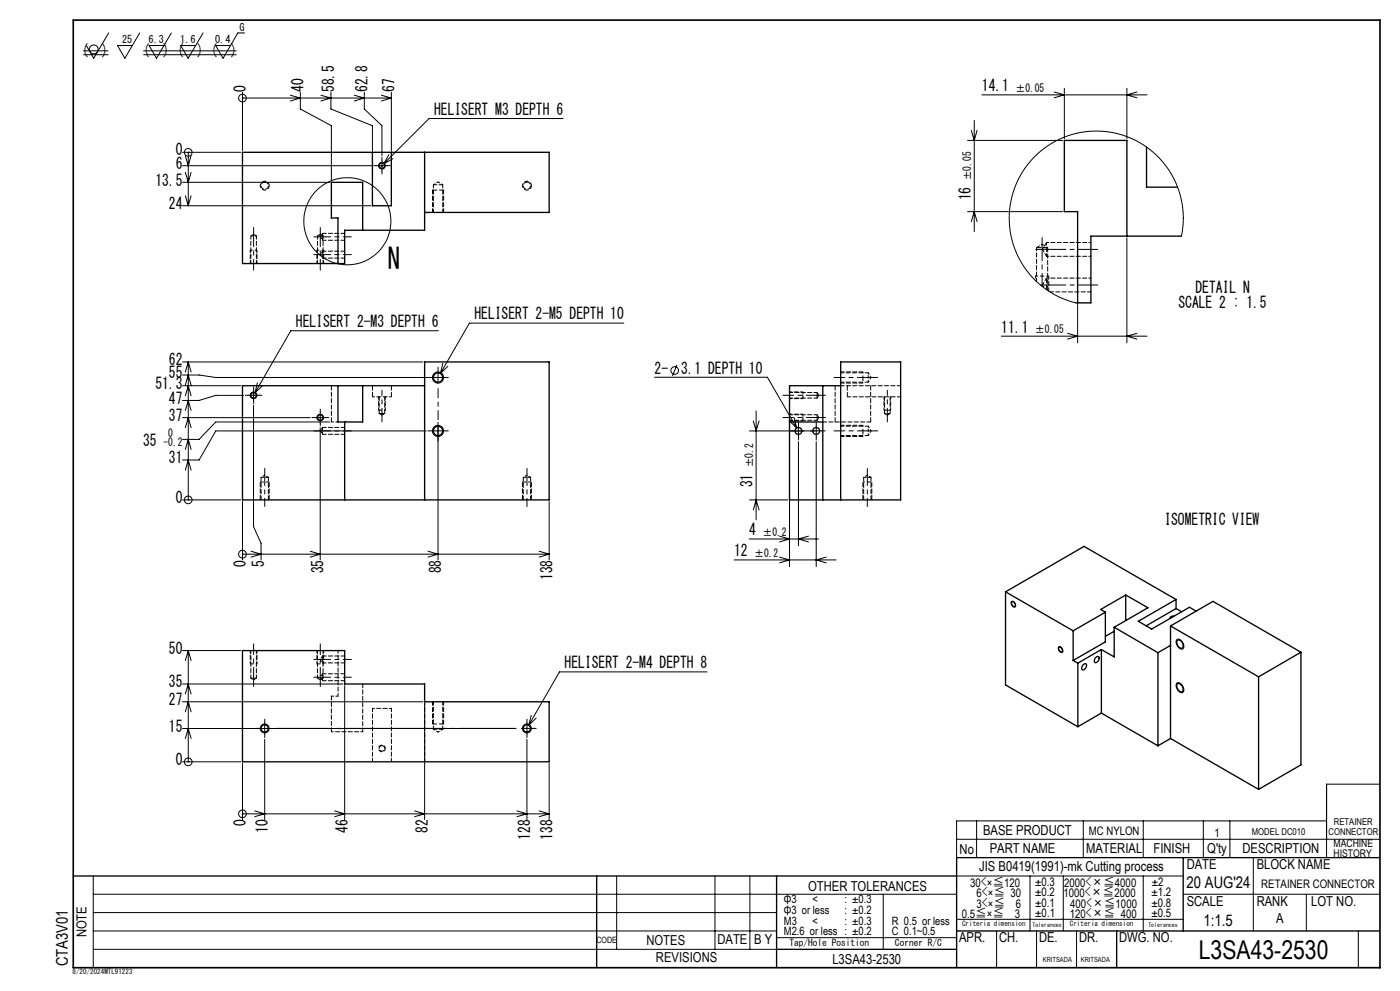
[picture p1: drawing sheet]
<svg xmlns="http://www.w3.org/2000/svg" width="420mm" height="297mm" viewBox="0 0 420 297" stroke-linecap="round" stroke-linejoin="round" font-family="sans-serif">
<g fill="none" stroke="#000" stroke-width=".3">
<path d="M25 15.2h7.4M25 16.4h7.4M32.6 9.9l-4.5 7.6-2.2-3.9M41.9 9.9l-4.4 7.6-2.3-3.9h4.5M43.1 15.2h27.8M43.1 16.4h27.8M51.4 9.9l-4.4 7.6-2.3-3.9h4.5M60.9 9.9l-4.5 7.6-2.2-3.9h4.5M73.4 9.9h-2l-4.5 7.6-2.2-3.9h4.4M72.7 29.4h.1M72.7 27.7v17.5M72.7 29.4h44.7"/>
<path d="M87.1 28.5l3 .9-3 .9M90.1 27.7v5l9.3 5v16.4M96.3 28.5l3 .9-3 .9M99.3 27.7v5l12.4 5v7.5M106.3 28.5l3 .9-3 .9M109.3 27.7v5l5.3 5v9M114.4 28.5l3 .9M117.4 27.7v17.5M117.4 29.4l-3 .9M168.9 35.5h-40.2l-13.6 13.6M291.4 39.1l.9 3 .8-3M292.3 36.1v33.3"/>
<path d="M294.6 28.4h49.5M316.3 27.6l3 .8-3 .9M319.3 26.5v15.1M338.1 26.5v15.1M341.1 27.6l-3 .8 3 .9M54.8 49.7h56.8M54.8 45.6h17.4M54.8 54.6h44.1M55.6 46.7l.9 3 .8-3M55.6 58.7l.9 3M55.6 51.6l.9 3 .8-3M56.5 45.6v16.1"/>
<path d="M56.5 45.6h.1M57.3 58.7l-.8 3M112.9 49.7h3.3M114.6 48v3.3M116.7 46.4l-1.6 2.7M117.9 47.6l-2.8 1.5M290.3 42.1h28.5M54.8 61.7h56.4M290.3 63.4h28.5M291.4 66.4l.9-3 .8 3M338.1 71.3v31.5M354.4 70.8l.5-3.4v-4l-.6-4.2-1.3-3.9-1.8-3.4-2.2-3.2-2.6-2.7-2.4-1.9-3.2-1.9-3.5-1.6-4-1-4.3-.3-3.4 .2-3.8 .7-3.1 1.1-3.7 1.9-2.9 2.1-3.1 3.1-2.1 2.9-1.6 2.9-1.6 4.2-.7 3.2-.2 4 .3 4.1 .9 3.6 1.2 3.1 2 3.6 2.8 3.4 2.2 2.1 3.1 2.2 3.4 1.8 4 1.3"/>
<path d="M131.5 99.1h-44.3l-10.7 18.7M187.1 96.8h-46.3l-8.7 15.1M320.3 99.9l3 .8-3 .9M323.3 91.3v11.5M341.1 99.9l-3 .8 3 .9M54.8 112.4h4.9l5 .7h68.4M54.8 108.5h72.1M54.8 115.6h17.4M55.6 118.6l.9-3 .8 3M55.6 115.4l.9-3 .8 3M56.5 108.5v41.3M56.5 108.5l.8 3"/>
<path d="M56.5 108.5l-.9 3M73.1 118.5h-8.4l-5 1.5h-4.9M77.2 114.7l-.7 3.1M78.7 115.6l-2.2 2.2M131.4 111.5v3.3M132.9 108.9l-.8 3M134.3 109.8l-2.2 2.1M196.4 113.1h33.8l8.8 15.2M203.1 109.4l-1.3 3.3M300.4 100.7h43.7M54.8 125.2h38.3M55.6 134.7l.9-3 .8 3"/>
<path d="M55.6 128.2l.9-3 .8 3M55.6 123l.9-3 .8 3M76.1 121.5v36.3l2.2 5v5M94.4 125.2h3.3M96.1 123.5v3.3M96.1 128.2v39.6M98.9 126.5h-34.2l-5 5.2h-4.9M127.8 129.1h-63.1l-5 8.8h-4.9M131.4 126.6v41.2M224.9 129.1h19.5M226 126.1l.8 3 .9-3M226.8 123.2v32.6"/>
<path d="M236.7 126.1l2.3 2.2M238.3 125.2l.7 3.1M239.5 127.5v3.3M239.5 132.4v31.1M244.9 132.4v37.4M54.8 149.8h17.4M55.6 140.9l.9-3 .8 3M56.5 149.8h.1M72.7 150.3v17.5M164.7 150.3v17.5M224.9 149.8h11.5M226 152.8l.8-3 .9 3"/>
<path d="M236.9 150.3v19.5M72.7 166.1h.1M72.7 166.1h92M75.3 165.2l3 .9-3 .9M93.1 165.2l3 .9-3 .9M128.4 165.2l3 .9-3 .9M161.7 165.2l3 .9M164.7 166.1l-3 .9M220.2 167.8h30.7M224.8 161.5h20.7M233.9 160.7l3 .8-3 .9M233.9 167l3 .8-3 .9"/>
<path d="M242.5 160.7l-3 .8 3 .9M247.9 167l-3 .8 3 .9M54.8 195h17.4M56.5 195v33.3M56.5 195l.8 3M56.5 195l-.9 3M303.4 180.3a1.02 1.02 0 0 1 1.1 .5 1.02 1.02 0 0 1-.1 1.2 1.27 1.27 0 0 1-1-1.7zM317.5 193.9a1.01 1.01 0 0 1 1.2 .5 1.01 1.01 0 0 1-.1 1.2 1.27 1.27 0 0 1-1.1-1.7zM352.2 184.6l-.8 .1-.4 .3v.3M353.2 191.6a1.92 1.92 0 0 1 1.6 2.9 1.92 1.92 0 0 1-1.6-2.9zM54.8 218.3h100M54.8 210.3h72.1"/>
<path d="M54.8 205h48.1M55.6 213.3l.9-3 .8 3M55.6 208l.9-3 .8 3M79.4 216.6v3.4M103.4 205.5v40.1M127.4 210.8v34.8M159.4 214.3l-.8 3.1M160.9 215.2l-2.3 2.2M212.1 201.4h-44.2l-9.3 16M353.2 204.6a1.94 1.94 0 0 1 1.6 2.9 1.92 1.92 0 0 1-1.6-2.9zM54.8 228.3h17.4M55.6 221.3l.9-3 .8 3"/>
<path d="M56.5 228.3h.1M72.7 228.8v16.8M79.4 221.6v24M158.1 221.6v24M164.7 228.8v16.8M414 235h-16v22M72.7 243.9h.1M72.7 243.9h92M76.4 243l3 .9-3 .9M100.4 243l3 .9-3 .9M124.4 243l3 .9-3 .9M155.1 243l3 .9-3 .9"/>
<path d="M161.7 243l3 .9M164.7 243.9l-3 .9M287 251.5h127M293 246v11M325 246v11M343 246v11M361 246v11M369 246v11M376 257v22M398 246h-111v11M28 279h205M28 268h259"/>
<path d="M28 273.5h205M28 262.5v27.5M185 262.5v22M214.5 262.5v22M225 262.5v22M265 268v16.5M287 275.5h68M287 262.5h68M299 279v11M309 262.5v16.5M311 279v11M319 262.5v16.5"/>
<path d="M323 279v11M343 262.5v16.5M355 268h59M391.9 268v11M407.5 279v11M28 284.5h205M233 281h54"/>
<circle cx="28.1" cy="14.8" r="1.33"/>
<circle cx="72.7" cy="29.4" r="1.16"/>
<circle cx="56.5" cy="45.7" r="1.15"/>
<circle cx="114.6" cy="49.7" r="1.01"/>
<circle cx="104.2" cy="66.3" r="13.1"/>
<circle cx="76.1" cy="118.5" r="1"/>
<circle cx="131.4" cy="113.1" r="1.66"/>
<circle cx="202.4" cy="111" r="1.15"/>
<circle cx="96.1" cy="125.1" r="1"/>
<circle cx="131.4" cy="129.1" r="1.67"/>
<circle cx="56.5" cy="149.8" r="1.15"/>
<circle cx="72.7" cy="166.1" r="1.17"/>
<circle cx="79.4" cy="218.3" r="1.33"/>
<circle cx="158.1" cy="218.3" r="1.33"/>
<circle cx="56.5" cy="228.3" r="1.16"/>
<circle cx="72.7" cy="243.9" r="1.16"/>
</g>
<path d="M80.8 55.6a1.33 1.33 0 0 0-2-1.1 1.33 1.33 0 0 0-.1 2.2 1.33 1.33 0 0 0 2-.9l.1-.2M159.4 55.6a1.33 1.33 0 0 0-1.9-1.1 1.33 1.33 0 0 0-.2 2.2 1.33 1.33 0 0 0 2.1-.9v-.2M240.9 118.8v.7M240.9 125.5v.6M265.9 122.9h-.7M78.1 144.5h2.7M156.8 144.5h2.6" fill="none" stroke="#000" stroke-width=".3" stroke-dasharray="1.3 .6" stroke-dashoffset=".3" stroke-linecap="butt"/>
<path d="M115.5 122.9h-1.9M77 199h-1.9M97 199h-1.9" fill="none" stroke="#000" stroke-width=".3" stroke-dasharray="1.3 .6" stroke-dashoffset="1" stroke-linecap="butt"/>
<path d="M240.9 117.5v1M240.9 124.1v1M267.2 122.9h-1M260.6 144.5h.9" fill="none" stroke="#000" stroke-width=".3" stroke-dasharray="1.3 .6" stroke-dashoffset=".5" stroke-linecap="butt"/>
<path d="M258.9 144.5h1.3" fill="none" stroke="#000" stroke-width=".3" stroke-dasharray="1.3 .6" stroke-dashoffset=".7" stroke-linecap="butt"/>
<path d="M75.1 75h2M95.1 75h2M310.7 82.7h3.9M258.9 113.6v1.2M258.9 129.6v1.2" fill="none" stroke="#000" stroke-width=".3" stroke-dasharray="1.3 .6" stroke-dashoffset=".6" stroke-linecap="butt"/>
<path d="M258.9 111.5v1.6M258.9 127.5v1.6" fill="none" stroke="#000" stroke-width=".3" stroke-dasharray="1.3 .6" stroke-dashoffset=".8" stroke-linecap="butt"/>
<path d="M115.6 224.3a1 1 0 0 0-1.5-.9 1 1 0 0 0-.1 1.7 1 1 0 0 0 1.6-.7v-.1" fill="none" stroke="#000" stroke-width=".3" stroke-dasharray="1.3 .6" stroke-dashoffset=".4" stroke-linecap="butt"/>
<path d="M129.8 57h3.3M133 217h-3.2" fill="none" stroke="#000" stroke-width=".3" stroke-dasharray="1.3 .6" stroke-dashoffset="-.1" stroke-linecap="butt"/>
<g fill="none" stroke="#000" stroke-width=".3" stroke-dasharray="30.5 1.3 1.3 1.3">
<path d="M112.9 49.6h-.8M114.6 48v-.9M114.6 51.3v.8M116.3 49.6h.8M76.1 70.7v-2.5M96.1 70.7v-2.5M96.8 71h-2.7M96.8 76.3h-2.7M312.6 74.2v-3M314 74.7h-3.3M314 85.4h-1.8M74.4 118.5h-.8"/>
<path d="M76.1 118.5v-1.7M76.1 118.5h-1.7M76.1 118.5v1.6M76.1 118.5h1.7M76.1 116.8v-.8M77.8 118.5h.8M129.8 113.1h-1.4M131.4 111.5v-1.4M133.1 113.1h1.4M245.1 118.5h2.5M260.5 113.1h2.8M76.1 120.1v.9"/>
<path d="M94.4 125.1h-.8M96.1 123.5v-.9M96.1 126.8v.8M96.8 129.1h-2.7M97.8 125.1h.8M114.6 123.9v2.5M129.8 129.1h-1.4M131.4 129.1v-1.6M131.4 129.1h-1.6M131.4 129.1v1.7M131.4 129.1h1.7M131.4 130.8v1.4"/>
<path d="M133.1 129.1h1.4M237.9 129.1h-1.1M239.5 127.5v-1.1M239.5 130.8v1M244.9 129.1v-1.6M244.9 129.1h-1.7M244.9 129.1v1.7M244.9 129.1h1.6M244.9 127.5v-1.1M244.9 130.8v1M245.1 125.1h2.5M246.5 129.1h1.1"/>
<path d="M260.5 129.1h2.8M266.2 123.9v2.5M79.4 143.1v-2.7M158.1 143.1v-2.7M260.2 143.1v-2.7M96.8 197.6h-2.7M76.1 203.2v2.5M77.8 218.3h-1.1M79.4 216.6v-1.1M79.4 220v1.1M96.1 203.2v2.5M96.8 203h-2.7"/>
<path d="M158.1 218.3v-1.7M158.1 218.3h-1.7M158.1 218.3v1.7M158.1 218.3h1.7M158.1 216.6v-1.1M158.1 220v1.1M159.8 218.3h1.1"/>
</g>
<path d="M131.4 125.8v-9.3" fill="none" stroke="#000" stroke-width=".3" stroke-dasharray="30.5 1.3 1.3 1.3" stroke-dashoffset="27.7"/>
<g fill="none" stroke="#000" stroke-width=".3" stroke-dasharray="1.3 .6" stroke-dashoffset="-.1">
<path d="M314.3 74.2h-3.3M314 83.3v3.5M314.3 87v-12.8M111.8 118.9v-3.3M117.4 118.9v-3.3M254.2 118.9v-3.3M78.1 144.5v5.3M80.8 149.8v-5.3M156.8 144.5v5.3M159.4 149.8v-5.3M258.9 144.5v5.3M261.5 149.8v-5.3"/>
<path d="M114.6 223.5a.83 .83 0 0 1 .8 1.1 .83 .83 0 0 1-1.4 .3 .83 .83 0 0 1 .3-1.4h.3"/>
</g>
<g fill="none" stroke="#000" stroke-width=".3" stroke-dasharray="1.3 .6">
<path d="M129.8 57h.1M75.1 75h.1M95.1 75h.1M310.6 82.7h.1M113.8 118.9v5M240.9 118.5v.3M258.9 113.1v.5M265.4 118.9v5M99.4 126.5v-10.9M115.4 123.9v-5M115.6 122.9h-.1M240.9 125.1v.4"/>
<path d="M250.5 126.5v-10.9M258.9 129.1v.5M261.2 126.5v-10.9M266.2 122.9h-.3M267 123.9v-5M78.1 144.5h.1M156.8 144.5h.1M260.2 144.5h.4M77.1 199h-.1M97.1 199h-.1M133.1 217h-.1"/>
</g>
<g fill="none" stroke="#000" stroke-width=".3" stroke-dasharray="1.3 .6" stroke-dashoffset=".5">
<path d="M75.1 75v4M76.1 70.2l-.8 .5M76.9 70.7l-.8-.5M77.1 79v-4M95.1 75v4M96.1 70.2l-.8 .5M96.9 70.7l-.8-.5M97.1 79v-4M314 72.7v4.1M312.7 85.4l.5 .9M113.6 118.9v4M236.9 119.5h4"/>
<path d="M240.9 117.5h-4M245.1 119.3l.5-.8M245.6 118.5l-.5-.9M265.2 118.9v4M113.8 123.9l.8 .5M114.6 124.4l.8-.5M115.6 122.9v-4M236.9 126.1h4M240.9 124.1h-4M245.1 126l.5-.9M245.6 125.1l-.5-.8M265.4 123.9l.8 .5"/>
<path d="M266.2 124.4l.8-.5M267.2 122.9v-4M80.5 143.1h-2.2M159.2 143.1h-2.2M261.3 143.1h-2.2M75.1 195v4M77.1 199v-4M95.1 195v4M97.1 199v-4M75.3 203.2l.8 .5M76.1 203.7l.8-.5M95.3 203.2l.8 .5"/>
<path d="M96.1 203.7l.8-.5M101.4 208.6v-13.6"/>
</g>
<g fill="none" stroke="#000" stroke-width=".3" stroke-dasharray="1.3 .6" stroke-dashoffset=".2">
<path d="M129.8 57v6.6M132.8 55.4h-2.8M96.8 72h6.6M96.8 77.3h6.6M103.4 69.9h-6.6M103.4 75.3h-6.6M133.1 63.6v-6.6M315 87.5h12.3M252.2 114.8h6.7M258.9 111.5h-6.7M270.2 115.6h-18M96.8 130.2h6.6"/>
<path d="M103.4 128.1h-6.6M252.2 130.8h6.7M258.9 127.5h-6.7M96.8 198.7h6.6M103.4 196.6h-6.6M96.8 204h6.6M103.4 201.9h-6.6M129.8 210.3v6.7M130 218.6h2.8M133.1 217v-6.7M127.4 228.3v-18"/>
</g>
<g fill="none" stroke="#000" stroke-width=".3" stroke-dasharray="1.3 .6" stroke-dashoffset=".6">
<path d="M96.1 71l.7 1M96.1 76.3l.7 1M96.8 69.9v2.1M96.8 75.3v2M96.8 69.9l-.7 1.1M96.8 75.3l-.7 1M314 76.8h13.3M327.3 72.7h-13.3M310.6 82.7v1.3M327.3 83.3h-13.3M96.1 129.1l.7 1.1M96.8 128.1v2.1"/>
<path d="M96.8 128.1l-.7 1M99.4 126.5h2M79.4 142.4l-1.1 .7M80.5 143.1l-1.1-.7M158.1 142.4l-1.1 .7M159.2 143.1l-1.1-.7M260.2 142.4l-1.1 .7M261.3 143.1l-1.1-.7M96.1 197.6l.7 1.1M96.8 196.6v2.1M96.8 196.6l-.7 1M96.1 203l.7 1"/>
<path d="M96.8 201.9v2.1M96.8 201.9l-.7 1.1M99.4 208.6h2"/>
</g>
<g fill="none" stroke="#000" stroke-width=".3" stroke-dasharray="1.3 .6" stroke-dashoffset=".3">
<path d="M130 55.4v8.2M75.3 70.7v8.3M76.9 79v-8.3M95.3 70.7v8.3M96.9 79v-8.3M132.8 63.6v-8.2M311 74.2v10.1M314.6 87.2v-4.5M236.9 119.3h8.2M245.1 117.6h-8.2M252.2 114.5h8.3M254.2 118.9h16"/>
<path d="M260.5 111.7h-8.3M236.9 126h8.2M245.1 124.3h-8.2M252.2 130.5h8.3M260.5 127.7h-8.3M75.3 195v8.2M95.3 195v8.2M76.9 203.2v-8.2M96.9 203.2v-8.2M117.4 212.3v16M130 210.3v8.3M132.8 218.6v-8.3"/>
<path d="M111.8 228.3v-16"/>
</g>
<path d="M312.6 74.2v11.6" fill="none" stroke="#000" stroke-width=".3" stroke-dasharray="30.5 1.3 1.3 1.3" stroke-dashoffset="26.6"/>
<path d="M314 74.7h15.3M314 85.4h15.3" fill="none" stroke="#000" stroke-width=".3" stroke-dasharray="30.5 1.3 1.3 1.3" stroke-dashoffset="24.7"/>
<path d="M82.8 218.3h72" fill="none" stroke="#000" stroke-width=".3" stroke-dasharray="30.5 1.3 1.3 1.3" stroke-dashoffset="13.5"/>
<path d="M79.4 143.1v8.7M158.1 143.1v8.7M260.2 143.1v8.7" fill="none" stroke="#000" stroke-width=".3" stroke-dasharray="30.5 1.3 1.3 1.3" stroke-dashoffset="28"/>
<path d="M96.8 71h8.6M96.8 76.3h8.6M96.8 129.1h8.6M96.8 197.6h8.6M96.8 203h8.6" fill="none" stroke="#000" stroke-width=".3" stroke-dasharray="30.5 1.3 1.3 1.3" stroke-dashoffset="28.1"/>
<path d="M114.6 123.9v-7M266.2 123.9v-7" fill="none" stroke="#000" stroke-width=".3" stroke-dasharray="30.5 1.3 1.3 1.3" stroke-dashoffset="28.9"/>
<path d="M76.1 70.7v10.3M96.1 70.7v10.3M245.1 118.5h-10.2M260.5 113.1h-10.3M245.1 125.1h-10.2M260.5 129.1h-10.3M76.1 203.2v-10.2M96.1 203.2v-10.2" fill="none" stroke="#000" stroke-width=".3" stroke-dasharray="30.5 1.3 1.3 1.3" stroke-dashoffset="27.3"/>
<g fill="none" stroke="#000" stroke-width=".4">
<path d="M111.7 45.6v16.1h5.7v-16.1M127.4 45.6v23.4h-24v10h-30.7v-33.4h92v18.1h-37.3M344 44.1v12h9.3M108.8 69v-14.4h-9.4v10.7h2v13.7M338.1 70.8v-28.7h-18.8v21.3h4v27.4M354.4 70.8h-27.1v20h-4.6M101.4 115.6v10.9h7.4v-10.9M127.4 115.6h-54.7v34.2h92v-41.3h-37.3v41.3M246.8 115.6v34.2M252.2 115.6h-15.3v34.2h33.3v-41.3h-18v41.3M103.4 126.5v23.3M236.9 126.5h9.9"/>
<path d="M301.7 177.4l20.2 11.7M301.7 177.4l23.5-13.6 27.6 15.9M301.7 177.4v27.9l21.7 12.5M337.7 178.3l6.7 3.8-10.1 5.9M337.7 178.3l-7.5 4.4 1.4 .8M337.7 178.3v7.7M352.8 179.7l-11.3 6.5 4 2.3 11.3-6.5 2 1.2M352.8 179.7v2.7M72.7 195h30.7v10h24v5.3h37.3v18h-92zM303.5 180.4a.91 .91 0 0 1 .9 .4 .91 .91 0 0 1 0 1 1.01 1.01 0 0 1-.9-1.4zM317.7 194a.82 .82 0 0 1 .9 .4 .82 .82 0 0 1-.2 1l-.6-.4-.2-.6zM321.9 189.1v8.8"/>
<path d="M321.9 197.9l1.5 .9M323.4 198.8v19M324.9 199.2l.5-.3a.84 .84 0 0 1 .6 .8 .84 .84 0 0 1-.6 .9l-.5 .2-.3-.2v-.8zM328.7 197.1l.5-.4a.84 .84 0 0 1 .6 .9 .84 .84 0 0 1-.6 .8l-.5 .2-.3-.2v-.8zM330.4 194.7v19M330.4 194.7l-7 4.1M331.6 183.5l-9.7 5.6M331.6 183.5v8.9l-9.7 5.5M334.3 188l13.1 7.6M334.3 188v8.9l-3.9-2.2M334.3 189.2l-2.7 1.5M347.4 195.6v27.9"/>
<path d="M351.2 187.6l12.7-7.4 26.4 15.3M351.2 187.6l26.4 15.2M351.2 187.6v33.7M351.2 193.4l-3.8 2.2M352.1 184.7l-.8 .2-.1 .3M352.8 182.4l-8.9 5.2M352.8 182.4l1.7 .9M353.2 191.9a1.52 1.52 0 0 1 1.5 .6 1.52 1.52 0 0 1 .1 1.6 1.52 1.52 0 0 1-1.5-.5 1.52 1.52 0 0 1-.1-1.7zM390.3 195.5v33.7l-12.7 7.4M390.3 195.5l-12.7 7.3M330.4 213.7l17 9.8M330.4 213.7l-7 4.1"/>
<path d="M353.2 205a1.48 1.48 0 0 1 1.8 1.7l-.2 .5a1.42 1.42 0 0 1-1.8-1.7zM377.6 202.8v33.8M351.2 221.3l26.4 15.3M351.2 221.3l-3.8 2.2M355 257v22M414 257h-127v33M22 262.5h265M179 262.5v27.5M233 262.5v27.5M287 279h127M335 279v11M233 284.5h54"/>
<circle cx="114.6" cy="49.7" r=".82"/>
<circle cx="76.1" cy="118.5" r=".83"/>
<circle cx="131.4" cy="113.1" r="1.39"/>
<circle cx="96.1" cy="125.1" r=".83"/>
<circle cx="131.4" cy="129.1" r="1.39"/>
<circle cx="239.5" cy="129.1" r="1.04"/>
<circle cx="244.8" cy="129.1" r="1.04"/>
<circle cx="79.4" cy="218.3" r="1.1"/>
<circle cx="158.1" cy="218.3" r="1.11"/>
</g>
<path d="M22 6h392v284h-392z" fill="none" stroke="#000" stroke-width=".5"/>
<path d="M111.8 118.9h5.6M260.5 113.1v-1.4M260.5 114.5v-1.4M260.5 129.1v-1.4M260.5 130.5v-1.4M108.8 219.3h-9.4M111.8 212.3h5.6" fill="none" stroke="#000" stroke-width=".3" stroke-dasharray="1.3 .6" stroke-dashoffset=".7"/>
<path d="M312.7 74.7l1.3 2.1M314 72.7l-1.3 2M314 83.3l-1.3 2.1M245.1 118.5v-.9M245.1 119.3v-.8M113.8 123.9h.8M114.6 123.9h.8M245.1 125.1v-.8M245.1 126v-.9" fill="none" stroke="#000" stroke-width=".3" stroke-dasharray="1.3 .6" stroke-dashoffset=".4"/>
<path d="M79.4 54.5a1.1 1.1 0 0 1 1 1.6 1.1 1.1 0 0 1-1.8 .3 1.1 1.1 0 0 1 .5-1.8l.3-.1M158.1 54.5a1.1 1.1 0 0 1 1 1.6 1.1 1.1 0 0 1-1.8 .3 1.1 1.1 0 0 1 .4-1.8l.4-.1M246.9 126.5h14.3M78.3 143.1v6.7M80.5 149.8v-6.7M157 143.1v6.7M159.2 149.8v-6.7M259.1 143.1v6.7M261.3 149.8v-6.7M99.4 219.3v-10.7M108.8 205v14.3" fill="none" stroke="#000" stroke-width=".3" stroke-dasharray="1.3 .6" stroke-dashoffset=".1"/>
<g fill="none" stroke="#000" stroke-width=".3" stroke-dasharray="1.3 .6" stroke-dashoffset=".8">
<path d="M131.4 54.5l-1.4 .9M132.8 55.4l-1.4-.9M76.9 70.7h-1.6M96.9 70.7h-1.6M260.5 114.5l.8-1.4M261.3 113.1l-.8-1.4M260.5 130.5l.8-1.4M261.3 129.1l-.8-1.4M265.4 123.9h1.6M75.3 203.2h1.6M95.3 203.2h1.6M130 218.6l1.4 .8"/>
<path d="M131.4 219.4l1.4-.8"/>
</g>
<path d="M312.6 73.2l-1.6 1M314.3 74.2l-1.7-1" fill="none" stroke="#000" stroke-width=".3" stroke-dasharray="1.3 .6" stroke-dashoffset="1"/>
<text font-size="8.7" x="116.4" y="80.5">N</text>
<text font-size="7.8" x="359.7" y="287.5">L3SA43-2530</text>
<g font-size="4.8">
<text x="24.5" y="16.9">(</text>
<text x="30.6" y="16.9">)</text>
<text x="42.8" y="16.9">(</text>
<text x="48.9" y="16.9">) (</text>
<text x="59.1" y="16.9">) (</text>
<text x="69.3" y="16.9">)</text>
<text x="73.7" y="27.6" transform="rotate(-90 73.7 27.6)">0</text>
<text x="91.1" y="27.6" transform="rotate(-90 91.1 27.6)">40</text>
<text x="100.2" y="27.6" transform="rotate(-90 100.2 27.6)">58.5</text>
<text x="110.3" y="27.6" transform="rotate(-90 110.3 27.6)">62.8</text>
<text x="118.4" y="27.6" transform="rotate(-90 118.4 27.6)">67</text>
<text x="294.6" y="27.4">14.1</text>
<text x="130.2" y="34.4">HELISERT M3 DEPTH 6</text>
<text x="52.7" y="46.6">0</text>
<text x="52.7" y="50.6">6</text>
<text x="46.6" y="55.6">13.5</text>
<text x="50.7" y="62.6">24</text>
<text x="291.2" y="60.1" transform="rotate(-90 291.2 60.1)">16</text>
<text x="358.6" y="87.8">DETAIL N</text>
<text x="142.3" y="95.7">HELISERT 2-M5 DEPTH 10</text>
<text x="353.6" y="92.3">SCALE 2 : 1.5</text>
<text x="88.8" y="98">HELISERT 2-M3 DEPTH 6</text>
<text x="300.4" y="99.7">11.1</text>
<text x="50.7" y="109.4">62</text>
<text x="50.7" y="113.3">55</text>
<text x="196.4" y="112">2-</text>
<text x="204.3" y="112">3.1 DEPTH 10</text>
<text x="46.6" y="116.6">51.3</text>
<text x="50.7" y="120.9">47</text>
<text x="50.7" y="126.1">37</text>
<text x="42.9" y="133.5">35</text>
<text x="50.7" y="138.8">31</text>
<text x="225.8" y="146.1" transform="rotate(-90 225.8 146.1)">31</text>
<text x="52.7" y="150.8">0</text>
<text x="224.8" y="160.4">4</text>
<text x="349.3" y="157.3">ISOMETRIC VIEW</text>
<text x="220.3" y="166.7">12</text>
<text x="73.7" y="169.8" transform="rotate(-90 73.7 169.8)">0</text>
<text x="79.3" y="169.8" transform="rotate(-90 79.3 169.8)">5</text>
<text x="97" y="171.9" transform="rotate(-90 97 171.9)">35</text>
<text x="132.4" y="171.9" transform="rotate(-90 132.4 171.9)">88</text>
<text x="165.7" y="173.9" transform="rotate(-90 165.7 173.9)">138</text>
<text x="50.7" y="195.9">50</text>
<text x="169.4" y="200.3">HELISERT 2-M4 DEPTH 8</text>
<text x="50.7" y="205.9">35</text>
<text x="50.7" y="211.3">27</text>
<text x="50.7" y="219.3">15</text>
<text x="52.7" y="229.3">0</text>
<text x="73.7" y="247.7" transform="rotate(-90 73.7 247.7)">0</text>
<text x="80.4" y="249.7" transform="rotate(-90 80.4 249.7)">10</text>
<text x="104.4" y="249.7" transform="rotate(-90 104.4 249.7)">46</text>
<text x="128.4" y="249.7" transform="rotate(-90 128.4 249.7)">82</text>
<text x="159" y="251.7" transform="rotate(-90 159 251.7)">128</text>
<text x="165.7" y="251.7" transform="rotate(-90 165.7 251.7)">138</text>
<text x="356" y="266.1">20 AUG'24</text>
<text x="361.1" y="277.5">1:1.5</text>
<text x="20.4" y="289.6" transform="rotate(-90 20.4 289.6)">CTA3V01</text>
</g>
<g font-size="4.1">
<text x="294.9" y="250.4">BASE PRODUCT</text>
<text x="287.9" y="255.8">No</text>
<text x="296.9" y="255.7">PART NAME</text>
<text x="325.8" y="255.5">MATERIAL</text>
<text x="346" y="255.5">FINISH</text>
<text x="362.2" y="255.5">Q'ty</text>
<text x="372.7" y="255.5">DESCRIPTION</text>
<text x="293.8" y="261.1">JIS B0419(1991)-mk Cutting process</text>
<text x="356" y="260.4">DATE</text>
<text x="377" y="260.4">BLOCK NAME</text>
<text x="242.5" y="266.9">OTHER TOLERANCES</text>
<text x="356" y="271.4">SCALE</text>
<text x="377" y="271.4">RANK</text>
<text x="393.4" y="271.4">LOT NO.</text>
<text x="25.9" y="281" transform="rotate(-90 25.9 281)">NOTE</text>
<text x="382.9" y="276.6">A</text>
<text x="193.9" y="283.2">NOTES</text>
<text x="215.2" y="282.9">DATE</text>
<text x="226.3" y="282.9">B Y</text>
<text x="287.7" y="282.4">APR.</text>
<text x="299.7" y="282.4">CH.</text>
<text x="311.7" y="282.4">DE.</text>
<text x="323.7" y="282.4">DR.</text>
<text x="335.7" y="282.4">DWG. NO.</text>
<text x="196.8" y="288.4">REVISIONS</text>
<text x="249.7" y="289">L3SA43-2530</text>
</g>
<g font-size="3.5">
<text x="326.6" y="250.4">MC NYLON</text>
<text x="364.3" y="250.7">1</text>
<text x="291.1" y="265.7">30&lt;×≦120</text>
<text x="293" y="268.9">6&lt;×≦ 30</text>
<text x="310.5" y="268.6">±0.2</text>
<text x="310.6" y="265.5">±0.3</text>
<text x="319.1" y="268.9">1000&lt;×≦2000</text>
<text x="319.2" y="265.7">2000&lt;×≦4000</text>
<text x="345.4" y="268.7">±1.2</text>
<text x="345.6" y="265.5">±2</text>
<text x="378.4" y="266.1">RETAINER CONNECTOR</text>
<text x="288.5" y="275.2">0.5≦×≦</text>
<text x="293" y="272">3&lt;×≦</text>
<text x="304.5" y="275.2">3</text>
<text x="304.8" y="272">6</text>
<text x="310.5" y="271.8">±0.1</text>
<text x="310.6" y="275">±0.1</text>
<text x="321" y="275.2">120&lt;×≦ 400</text>
<text x="321" y="272.1">400&lt;×≦1000</text>
<text x="345.4" y="271.8">±0.8</text>
<text x="345.4" y="275">±0.5</text>
</g>
<g font-size="3.4">
<text x="304.8" y="27.5">±0.05</text>
<text x="291.4" y="54" transform="rotate(-90 291.4 54)">±0.05</text>
<text x="310.6" y="99.8">±0.05</text>
<text x="50.5" y="130.8">0</text>
<text x="49.1" y="133.7">-0.2</text>
<text x="225.9" y="140" transform="rotate(-90 225.9 140)">±0.2</text>
<text x="228.9" y="160.6">±0.2</text>
<text x="226.4" y="166.9">±0.2</text>
<text x="235.2" y="273.9">Φ3 or less</text>
<text x="235.2" y="270.7">Φ3</text>
<text x="243.7" y="270.7">&lt;</text>
<text x="253.3" y="270.7">: ±0.3</text>
<text x="253.3" y="273.9">: ±0.2</text>
<text x="235.2" y="280.4">M2.6 or less : ±0.2</text>
<text x="235.2" y="277.1">M3</text>
<text x="243.8" y="277.1">&lt;</text>
<text x="253.3" y="277.1">: ±0.3</text>
<text x="267.6" y="277.1">R 0.5 or less</text>
<text x="267.6" y="280.1">C 0.1~0.5</text>
</g>
<g font-size="3.2">
<text x="71.9" y="9.2">G</text>
<text x="36.7" y="12.9">25</text>
<text x="44.6" y="12.9">6.3</text>
<text x="54.1" y="12.9">1.6</text>
<text x="64.6" y="12.9">0.4</text>
<text x="400" y="253.9">MACHINE</text>
<text x="400" y="256.8">HISTORY</text>
</g>
<g font-size="2.8">
<text x="375.6" y="250.2">MODEL DC010</text>
<text x="398.6" y="250.2">CONNECTOR</text>
<text x="400.2" y="247.4">RETAINER</text>
<text x="236.8" y="283.4">Tap/Hole Position</text>
<text x="268.5" y="283.4">Corner R/C</text>
</g>
<text font-size="2.6" x="178.9" y="282.6">CODE</text>
<g font-size="2.1">
<text x="288.6" y="277.6">Criteria dimension</text>
<text x="321" y="277.6">Criteria dimension</text>
<text x="21.8" y="292">8/20/2024MTL91223</text>
<text x="312.9" y="288.3">KRITSADA</text>
<text x="324.3" y="288.3">KRITSADA</text>
</g>
<g font-size="1.8">
<text x="309.7" y="277.7">Tolerances</text>
<text x="344.5" y="277.7">Tolerances</text>
</g>
</svg>
